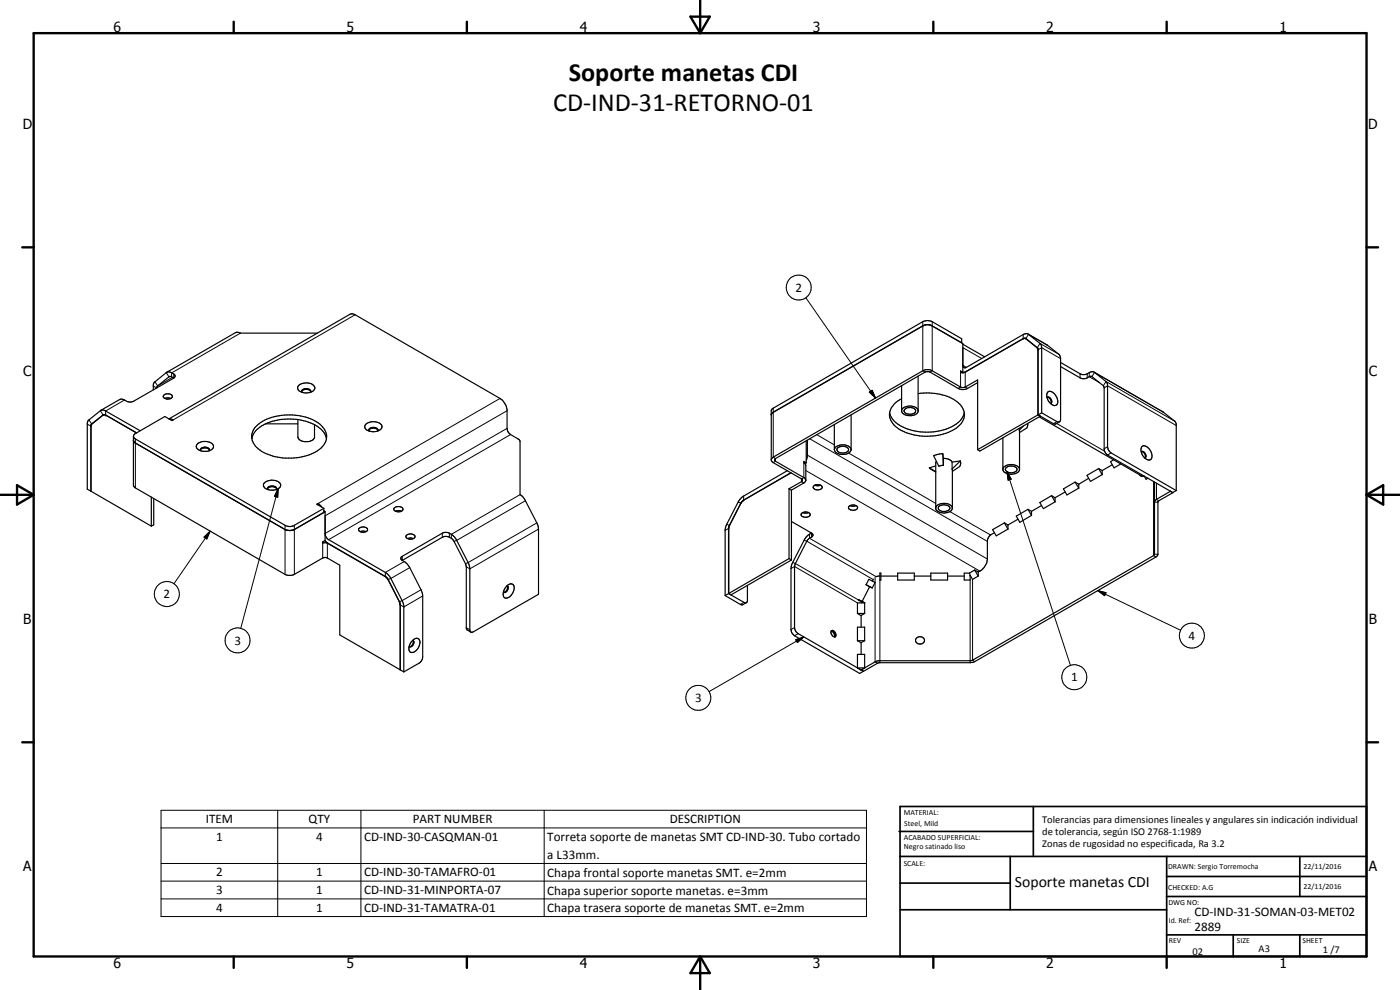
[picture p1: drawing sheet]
<svg xmlns="http://www.w3.org/2000/svg" width="420mm" height="297mm" viewBox="0 0 420 297" stroke-linecap="round" stroke-linejoin="round" font-family="sans-serif">
<g fill="none" stroke="#000" stroke-width=".35">
<path d="M95.3 99.9h-23.1l-1.3-.2-20.9 12M279.8 97.8l9.2 5.3v8.6M279.8 97.8l8.8 5.1v-1.3l-8.8-5.1a3.1 3.1 0 0 0-2.9 0l-45.2 26.3-.2 .3 .1 15.2 .5 .5 8.7 5.2-.3 .5-3.7 2.1M279.8 97.8a2.79 2.79 0 0 0-2.9 0l-44.8 25.9-.6 .6M49.1 118.7a1.52 1.52 0 0 1 2.6 .3 1.68 1.68 0 0 1-2.7 0zM49.5 119.5l.7-.1 1.1 .1M52.1 113.5l-.8-.5h-.5l-3.6 2.9-.1 .5M52.1 113.5l.5-.7a2.07 2.07 0 0 0-2.7-1l-3.6 2.9-.3 .8v1.5M52.1 113.5l-12 6.9a3.1 3.1 0 0 1-3.2-.6l-1 .1-5.7 3.2M89.6 115.7a3.2 3.2 0 0 1 4.9 .5 2.07 2.07 0 0 1-2.5 1.7 2.36 2.36 0 0 1-2.7-1.6zM90.5 117.5a1.67 1.67 0 0 1 2.7 0M90.6 117.7a1.02 1.02 0 0 1 1.4-1.1 .94 .94 0 0 1 1.2 1.1"/>
<path d="M270.6 119.6a6.4 6.4 0 0 0-3.6 4.2M275.5 118.1a15.4 15.4 0 0 1 12.6 3.2 4.3 4.3 0 0 1-.7 6.8 16.5 16.5 0 0 1-18.7-.2 4.7 4.7 0 0 1-1.7-4.1M275.5 112.9v10.6a3 3 0 0 1-4.9-.1v-7.7M288.8 111.8h.2M288.9 111.7l.9-.1 17.3-10 .7-.1 3.6 2.9 .1 20.1M289 109.6a.67 .67 0 0 0 .3 .7 .67 .67 0 0 0 .7-.1l17.1-9.8 1-.3 .4 .1 3.6 2.8 .4 .7 .1 20.2M289 111.7l-.7-.4 .1 .5h1.1l17.5-10.2h.9l3.7 3.1v19.8M289 103.3l6.5 3.8M289 111.7l-.3 .1M293.4 114.8l-3 1.7a3.1 3.1 0 0 1-2.8 0l-8.5-4.9-1.3-.1-45.2 26.2v.6l8.9 5.1 .3 .6M307.8 101.6l.4 .3M308.6 100.2a37.3 37.3 0 0 1 9.4 6.3l.3 1.1v18.3l-.3 .7"/>
<path d="M314.2 119.3a1.11 1.11 0 0 1 1.2 .4 1.11 1.11 0 0 1 0 1.3l-.2 .1M314.3 119.2a1.29 1.29 0 0 1 1 1.8M314.4 117.6a2.07 2.07 0 0 1 2.7 1.6 1.64 1.64 0 0 1-.3 2.5 2.91 2.91 0 0 1-2.4-4.1zM318.3 110l5.8 3.4a2.91 2.91 0 0 0 3.1-.5l.5 .1 3.4 2.7 .3 .7v18.5l.4 1 .6 .6 19.5 11.3M318.3 108.8l5.8 3.3a3.1 3.1 0 0 0 3.3-.5l.5-.1 .6 .3 3.4 2.7 .5 .9v18.6l.3 1.1 .7 .8 19.6 11.3M328.4 111.7l20.6 11.9 3.7 2.9 .3 .8v19.9M27.5 127.2l-.2 .4v19.8M27.5 127.3l-.2 .4v19.7l18.1 10.5M31.2 124.4l-3.7 2.8M31.2 124.4l9.8 5.5-9.6-5.4h-.5l-3.4 2.8M31.2 124.4l-.2 .1M40 132.1l.6 .8 44.9 26a3.4 3.4 0 0 0 2.8 0l9.3-5.4"/>
<path d="M40.1 131l.5 .7 44.9 25.9a2.72 2.72 0 0 0 2.8 0l8.9-5.1M42.1 129.2l-10.9-6.1h-.9l-3.8 3.1-.3 .7v19.9l1.1 .6M50.7 125.7l54.8-31.6 1.1 .3 43.5 25.1a5 5 0 0 1 2.1 3.4l.1 6.4 .9 1.1 2.7 1.6 .2 .5v15.9l.8 .6 .6 .9 4 8.1 .1 20.3-19.5 11.3-.8 .1M50.8 125.7l1.2 .3-.4 .2-2.1-1.2-9.1 5.2-.3 .4-.1 15 .4 .7 45.4 26.2 .6 .1 1.7-.1 9.3-5.2 .8 .1 3.8 2.2v20.9l18.1 10.5M59.4 133.1a3.4 3.4 0 0 1 4.7 .7 2.39 2.39 0 0 1-3.3 1.6 1.57 1.57 0 0 1-1.8-1.9zM60.1 135a1.69 1.69 0 0 1 2.8 0M60.2 135.3a1.01 1.01 0 0 1 1.4-1.1 .93 .93 0 0 1 1.2 1.1M76.5 128.3a15.1 15.1 0 0 1 13.7-3.5 9.7 9.7 0 0 1 7.5 4.7 4.5 4.5 0 0 1-2.4 5.8 16.9 16.9 0 0 1-17.8-.6 4.4 4.4 0 0 1-1-6.4zM79.7 127.2a16.7 16.7 0 0 1 8.3-1.4 12.6 12.6 0 0 1 9.2 4l.8 1.8M79.7 127.2a6.5 6.5 0 0 0-4.1 4.4M79.7 127.2h9.7M89.4 125.9v5.2a1.83 1.83 0 0 0 1.9 1.4h1.5l1-.4 .5-.6 .1-4.1"/>
<path d="M109.8 127.3a3.2 3.2 0 0 1 4.8 .6 2.08 2.08 0 0 1-2.4 1.6 2.52 2.52 0 0 1-2.7-1.5zM110.7 129.2a1.67 1.67 0 0 1 2.7 0M110.8 129.3a1.02 1.02 0 0 1 1.4-1.1l1.1 .5v.6M242 138.9l-.8-.5v.5l.4 .2 .2 .6v4.7l-.3 .4-4 2.3M242 138.9l-.5 .2M242 132.2v6.7M242.3 132.1v4.5l-.3 1.5M250.4 127.4v7.5M250.7 134.2a3.3 3.3 0 0 1 4.7 .5 1.89 1.89 0 0 1-2.3 1.7 2.28 2.28 0 0 1-2.7-1.6zM251.4 134.4a2.17 2.17 0 0 1 3.3 .5 1.94 1.94 0 0 1-1.8 1 1.94 1.94 0 0 1-1.7-1.1zM255.4 124.5v10.4M267 123.8a7.2 7.2 0 0 0 5.4 4.9 16.6 16.6 0 0 0 15.5-2.3l1-1.3 .5-1.3"/>
<path d="M271.7 122.6a2.2 2.2 0 0 1 3.1 .6 2.01 2.01 0 0 1-3.5 .1zM275.5 123a3.1 3.1 0 0 0-4.9 0v.2M280.8 139.8l-1.9 .6M281 138.4l-.2 .4v13.8a3 3 0 0 0 5 .1v-.3M282.9 136.1l-2.7 .6 1.6 3.2 1.3-.3M282.9 136.1l.2 3.5M282.9 136.1l.2 1.4M283.1 137.5a2.76 2.76 0 0 1 2.6 1.1M283.1 137.5v2.1M285.7 138.6v2.1M288.2 138.3l-2.5 2.4M288.2 138.3l-2.5 .3"/>
<path d="M288.2 138.3l.1 .8-.3 .9-2.2 1.4M293.4 134.9v-20.9l-3.9 2.2h-.9l-9.4-5.2a2.79 2.79 0 0 0-2.3 .3l-44.8 25.9-.6 .7M305.9 129.1l.1 11.9a3.2 3.2 0 0 1-4.9 .4l-.1-.4v-9.6M305.9 128.5v.6M307.2 127.8l-1.3 1.3M308.4 127l-.2 1.4-2.2 1.4M311.5 124.5l-18.1 10.4M311.5 124.5l.7 .4M311.6 124.5l4.7 2.7 .4 .1 1.3-.7M311.9 125.1l30.9 17.8M312.2 124.9l-18.1 10.4-.7-.4M312.2 124.8v.1"/>
<path d="M312.6 123.9l4.8 2.7h.6M312.6 123.9l-1 .6M333.8 139.4l-3 1.8M334.2 138l-.9 .5 1 1.9 2.1-1.2M342.5 135.6l.1-.1a1.19 1.19 0 0 1 1.1 .6 1.19 1.19 0 0 1 0 1.2l-.2 .1M342.5 135.6a1.27 1.27 0 0 1 1.1 1.8M342.7 134a2.16 2.16 0 0 1 2.9 1.9 1.39 1.39 0 0 1-.8 2.1 3 3 0 0 1-2.1-4zM27.3 147.4h.1M45.4 149.1v8.8M46.1 149.6v7.9l-.7 .4M79.3 144.9a3.6 3.6 0 0 1 4.7 .1 1.38 1.38 0 0 1-.1 1.5 1.38 1.38 0 0 1-1.4 .5 2.85 2.85 0 0 1-3.4-1.2zM80.3 146.7a1.69 1.69 0 0 1 2.7 0"/>
<path d="M80.4 146.9a1.1 1.1 0 0 1 .5-1.1 1.1 1.1 0 0 1 1.2 0l.2 .1a.73 .73 0 0 1 .7 .8l-.1 .2M95.5 151.1l1.1 1.1M95.5 151.1v.4M95.5 151.1l-.4 .2 2.1 1.2M97.2 153.2l.1 .2M97.2 152.5v1.3M97.2 153.3l.4 .2M97.6 153.5v8.7M107.7 158.6a1.53 1.53 0 0 1 2.6 .4 1.54 1.54 0 0 1-2.7-.2zM108.1 159.5l.7-.2 1 .2M118.3 152.5a1.72 1.72 0 0 1 2.6 .2 1.53 1.53 0 0 1-1.4 .9 1.53 1.53 0 0 1-1.3-.9zM118.7 153.4l.7-.2 1 .2"/>
<path d="M219 157.6l-.3 .7v19.8M222.5 150.7l-3.6 6.9-.3 .9v19.6M222.5 150.7l-.1 .3M222.7 150.5l-.2 .2M223.2 150.1l-.4 .3M223.2 150.1l-.6 .4M236.3 141.2l-13.7 8-.9 1.1-3.6 7-.5 1.5v19.9M236.8 146.6l.7 .5M236.8 146.6v21M237.4 141.9l-14.2 8.2M237.5 156.5l6 3.4M237.5 147.1v20.9"/>
<path d="M240.6 154.1a1.67 1.67 0 0 1 2.6 .3 1.57 1.57 0 0 1-2.8-.1zM240.9 153.8l.7 .2 1-.2M243.5 159.9l-1.1 .8-.9 1.1-4 8.1-.1 19 .2 .8 .9 1.1 19.5 11.3 1.1-.7M243.5 159.9a.64 .64 0 0 1 .5 .6 .64 .64 0 0 1-.5 .7l-.7 .4-.7 .8-3.4 6.7-.2 .9v18.8l.8 1.2 19.8 11.4M244.2 145.8a1.66 1.66 0 0 1 2.6 .4 1.58 1.58 0 0 1-2.8 0zM244.5 145.6l.8 .2 1-.2M254.8 151.9a1.64 1.64 0 0 1 2.6 .5 1.59 1.59 0 0 1-2.8-.1zM255.1 151.7l.8 .2 1-.2M278.9 140.4l1.9 1.1M278.9 140.4l1.9 1.2M280.8 152.4a2.87 2.87 0 0 1 4.3-1l.6 .6 .1 .4M281.8 152a2.29 2.29 0 0 1 3.3 .4 1.97 1.97 0 0 1-3.5 .1z"/>
<path d="M285.7 140.7l.1 11.7M298.4 159.9l-1.2 .7-.8 1.2-.1 6.1a4.8 4.8 0 0 1-2.7 3.7M301 140.8a2.86 2.86 0 0 1 4.3-1l.7 1M301.4 156.9l1.1 1.8M301.4 156.9l1.1 .6M301.4 156.9l-3.5 2 1.1 1.9 3.5-2.1M302 140.3a2.25 2.25 0 0 1 3.2 .5 1.88 1.88 0 0 1-2.7 .8l-.8-.7zM302.5 157.5v1.2M305.5 155.8l-3 1.7M308.5 152.8l-3.5 2.1 1.1 1.8 3.5-2.1M308.5 152.8l1.1 1.8M308.5 152.8l1.1 .6"/>
<path d="M309.6 153.4v1.2M312.6 151.7l-3 1.7M315.6 148.7l-3.5 2.1 1 1.8 3.5-2M315.6 148.7l1 1.9M315.6 148.7l1 .7M316.6 149.4v1.2M319.6 147.6l-3 1.8M322.7 144.7l1.1 1.8M322.7 144.7l1.1 .6M322.7 144.7l-3.6 2 1.1 1.8 3.6-2M323.8 145.3v1.2M326.7 143.5l-2.9 1.8"/>
<path d="M329.7 140.6l1.1 1.8M329.7 140.6l1.1 .6M329.7 140.6l-3.5 2 1.1 1.8 3.5-2M330.8 141.2v1.2M342 142.5l.6 .4 .8-.1M342.7 142.9h.1M343.4 142.9l.5 .9 .6-.3M346.5 144.7v21.7l-.3 .3-54.5 31.5h-28l-1.1 .4-4.2 2.4-1.1-.6M351.3 147.4l-4.2 2.4-.6 .9M351.3 147.4h.1M351.3 147.4l.7 .4M352 147.8h.1"/>
<path d="M352 147.8l-4.5 2.7v15.8l-.6 .8-54.6 31.5-1.1 .2h-27.3l-4.7 2.6M353 147.2l-1.1 .6M97.4 162.2h.2M97.5 162.2l.8 .7 17.6 10.2 .6 .8 3.4 6.7 .2 .9M97.6 160.3l.8 1.5 17.2 9.9 1.5 1.5 3.6 7 .5 1.5v19.9M97.6 162.2l-.8 .4v.4l.6-.2 .8 .2 17.8 10.3 3.8 7.2 .3 1M120.7 168.1l-.4-.4 .1-.5 .3-.3 12-6.9a2.93 2.93 0 0 1 3.8 1.2l4.4 8.7 .1 19.3 .3 .5M120.7 168.1l12-6.9a2.68 2.68 0 0 1 3.6 1.2l3.6 7.2v19l.2 .3 1.2 .8M120.7 168.1l1.4 1 .9 1.2 3.4 6.7 .5 1.8-.1 18.9-1 1.3-4.6 2.6M121.9 160.7a1.81 1.81 0 0 1 2.6 .1 1.33 1.33 0 0 1-1.9 .9l-.6-.4zM122.3 161.6l.8-.2 1 .2M152.1 175.8l.2 .1a1.17 1.17 0 0 1 0 1.2 1.17 1.17 0 0 1-1.1 .6l-.1-.1"/>
<path d="M152.1 175.8a1.21 1.21 0 0 1 1.7-.5 1.21 1.21 0 0 1 .5 1.7 2.53 2.53 0 0 1-2.8 2.4 2.69 2.69 0 0 1 .6-3.6zM152.2 175.8a1.4 1.4 0 0 1-1 1.9M217.6 178.7l4.8 2.7 .4 .1 1.2-.7M218.6 178.1l4.9 2.7h.5M218.6 178.1l-1 .6M224.3 175.6v4.7l-.3 .5M236.8 167.6l.7 .4M236.8 167.6l-18.1 10.5M237.5 168l-18.1 10.5-.7-.4M257.6 180l1.9 .8v3.3M257.6 180l1.9 .9M257.6 180l1 .6"/>
<path d="M259.9 175.4l.9-1.6 1.8 1-.8 1.6M259.9 175.4l1.9 1M259.9 175.4l1.1 .7M261 176.1l-2.3 4.4M261 176.1l.8 .3M262.1 173.8l-.3 .6M264.1 172.8l-1.2 .2M264.1 172h.3v2h-.3zM264.4 172.8h5M269.4 172h5v2h-5zM274.4 172.8h4.9M279.3 172h5.1v2h-5.1z"/>
<path d="M284.4 172.8h5M290.9 172h-1.5v2h1.8v-1.4M290.9 172l.3 .6M291.2 172.6l.7 1.3 1.7-1.1M291.2 172.8h.1M292.5 171l1.1 1.8M292.5 171l-1.6 1M292.5 171l1.1 .6M293.6 171.6v1.2M120.1 181.5v19.5l1.1 .6M122.8 193.9l.1 .2M123.6 192.4a1.34 1.34 0 0 1 2.2-.5 2.95 2.95 0 0 1-2.4 3.8 1.59 1.59 0 0 1-.4-2.4z"/>
<path d="M123.9 192.2a1.14 1.14 0 0 1 .1 1.2 1.14 1.14 0 0 1-1.1 .6 1.28 1.28 0 0 0 1-1.8zM249.5 189.3a1.28 1.28 0 0 1 1.1 1.8M249.5 189.3a1.34 1.34 0 0 0 1.1 1.8M249.6 189.2l.7 .8 .3 1M249.6 189.2a1.2 1.2 0 0 1 1 1.9M249.6 189.2l-.1 .1M257.3 192.2v-4h2.2v4M257.3 196.3h2.2v4.1h-2.2zM257.3 192.2h2.2M257.3 192.2l1.1 .6M257.3 184.1h2.2M257.3 184.1l1.1 .6 1.1-.6"/>
<path d="M258.4 184.7v3.5M258.4 192.8v3.5M258.6 180.6v.3M258.6 180.6l.9 .3M259.5 180.9h-2.2v3.2M259.5 192.2l-1.1 .6M274.9 191.6a1.3 1.3 0 0 1 1.8-.6 1.3 1.3 0 0 1 .6 1.7 1.3 1.3 0 0 1-1.7 .5 1.3 1.3 0 0 1-.7-1.6zM120.1 201h.1M258.4 201l.8 .4M259.1 201.4h.1"/>
</g>
<g fill="none" stroke="#000" stroke-width=".3">
<path d="M72.2 99.9l-20.7 12v1.2M106.6 94.4l-54.6 31.6M241.8 89.3l21 30.1M276.9 96.5v14.8l.8 .3M279.8 96.5v14.8l-.7 .3M46 115.8l1 .6M49.9 111.8l.8 1.3 .1-.1M51.8 113.2l-4.5 2.6-.8-1.2M52.1 112.2v1.3M150.1 119.5l-54.6 31.6M260.9 117.6l.8-.5 1.1 2.3zM288.3 111.7v4.4l-.7 .4"/>
<path d="M289 109.6l1 .6M289 104.3l5.6 3.3M289.7 111.7v4.4l.7 .4M290 111.4l.1 .1M307.1 100.4v1.2M307.9 101.6l.8-1.3 5.7 3.3M307.9 101.6l.4 .3M311.2 104.4h.2M311.3 104.3l.8-1.3 5.7 3.3M311.5 105h.1M311.6 104.9l1-.6 5.7 3.3M324.1 112.1v1.3"/>
<path d="M326.3 112.1v1.3M326.9 111.8v1.2l3.1 1.8M327.7 113l.8-1.2 20.6 11.9M331.1 115.7l.8-1.2 20.6 11.9M331.4 116.4l1-.7 20.6 12M26.2 127.3l1.1 .5M26.7 126l.8 1.2 .4-.2M30.1 123.2l.8 1.3 .2-.1M31.8 124.6h.1M37.4 120l-5.7 3.3v1.2M40.6 131.7v14.7M152.2 128.5l-54.6 31.6"/>
<path d="M152.2 123.2l-54.6 31.6M153.2 130.4l-54.6 31.5M232.1 122.5v14.7l.6 .4v.8l-.6 .4M241.2 138.9v4.4l-.7 .4v.8l.7 .4M242.3 136.6l54 31.1M243 131.7l53.3 30.7M245.1 130.4l5.3 3.1M254.7 135.9l26.1 15.1M317.1 127l14.4 8.4M317.2 126.5l-1.1 .6M332.4 134l-1 .7M333.4 135.9l-1 .6"/>
<path d="M63.1 159.4l-10.9 15.8M83.5 146.6l-.2 2.6-.9-.3zM83.5 146.6l-11.2 41.9M85.5 157.6v14.7M88.3 157.6v14.7M132.7 160v1.2M134.9 160v1.2M156.1 148.4l-20.6 11.9v1.2M157.7 150.2l-21.4 12.2M161.1 156.9l-21.4 12.2M161.6 158.7l-20.6 12-1.1-.6M218.1 157.3l.9 .3"/>
<path d="M218.7 158.6l-1.1 .6M221.5 150.7l.9 .3M223.2 150.1h.1M223.2 148.8v1.3M241.8 141.2l52.3 30.2M243.5 159.9v1.3M285.1 153.5l12.2 7M302.2 141.5l1.3 2.3-1 .3zM302.2 141.5l19.1 58.1M346.2 144.4v22.3l.7 .4M346.5 150.7h1M347.1 144.9v4.9l.7 .4"/>
<path d="M61.2 161.2l1.9-1.8-1.1 2.3zM96.8 163v4.4M98.2 163v4.4M120.7 166.9v1.2M121.3 168.5l-5.7 3.2v1.3M123 170.3l-6.6 3.6M126.4 177l-6.6 3.5M126.9 178.8l-5.7 3.3-1.1-.7M237.4 170.6l1.1-.6 18.8 10.9M237.9 168.7l20.7 11.9M241.3 162.1l20.8 11.8M242.9 160.3v1.2l20 11.5"/>
<path d="M262.6 173.2v25.4l.7 .4M264.1 174v24.8M291.2 174v24.8M291.9 173.9v24.2l.7 .4M329.5 177.2l2.4 .6-.4 .9zM329.5 177.2l24.8 11.9M346.5 166.3h1M139.9 188.3l1.1 .7M223.3 180.7l-1.1 .7M238.5 188.3l-1.1 .6M238.8 191.9l2.4-.8-1.9 1.7zM239.6 190.1l-1.1 .7"/>
<path d="M241.2 191.1l-28.4 16.4M48.3 243.1h211.7v31.9h-211.7zM48.3 248.4h211.7M48.3 259.1h211.7M83.3 243.1v31.9M108.3 243.1v31.9M163.3 243.1v31.9M48.3 264.4h211.7M48.3 269.7h211.7"/>
<circle cx="239.7" cy="86.3" r="3.8"/>
<circle cx="50.1" cy="178.2" r="3.8"/>
<circle cx="71.3" cy="192.1" r="3.8"/>
<circle cx="357.7" cy="190.7" r="3.7"/>
<circle cx="209.6" cy="209.4" r="3.8"/>
<circle cx="322.4" cy="203.2" r="3.7"/>
</g>
<g fill="none" stroke="#000" stroke-width=".71">
<path d="M10.1 9.9h400v277.1h-400zM70.1 6.5v3.4M140.1 6.5v3.4M207.2 5h5.8l-2.9 4.9zM210.1 0v9.9M280.1 6.5v3.4M350.1 6.5v3.4M6.7 74.2h3.4M410.1 74.2h3.5M.1 148.5h10M5.1 145.6l5 2.9-5 2.9zM410.1 148.5h10"/>
<path d="M410.1 148.5l5-2.9v5.8zM6.7 222.7h3.4M410.1 222.7h3.5M70.1 287v3.4M140.1 287v3.4M210.1 287v10M210.1 287l2.9 5h-5.8zM280.1 287v3.4M350.1 287v3.4"/>
</g>
<g fill="none" stroke="#000" stroke-width=".51">
<path d="M269.8 249.5h40.3M270.1 242h140v45h-140zM270.1 257h140M303.2 257v16M310.1 242v15M350.1 257v30M390.1 257v12M270.1 265h33.1M270.1 273h80M350.1 269h60M350.1 263h60M350.1 280.5h60"/>
<path d="M370.1 280.5v6.5M390.1 280.5v6.5"/>
</g>
<path d="M260.9 117.6l.8-.5 1.1 2.3zM83.5 146.6l-.2 2.6-.9-.3zM302.2 141.5l1.3 2.3-1 .3zM61.2 161.2l1.9-1.8-1.1 2.3zM329.5 177.2l2.4 .6-.4 .9zM238.8 191.9l2.4-.8-1.9 1.7z" fill="#000"/>
<g font-size="7.9">
<text x="170.7" y="24.3">Soporte manetas CDI</text>
<text x="166" y="33.3">CD-IND-31-RETORNO-01</text>
</g>
<text font-size="4.7" x="304.6" y="266.1">Soporte manetas CDI</text>
<g font-size="4.2">
<text x="34" y="9.6">6</text>
<text x="104" y="9.6">5</text>
<text x="174" y="9.6">4</text>
<text x="244" y="9.6">3</text>
<text x="314" y="9.6">2</text>
<text x="384" y="9.6">1</text>
<text x="6.8" y="38.7">D</text>
<text x="410.6" y="38.7">D</text>
<text x="7" y="112.9">C</text>
<text x="410.8" y="112.9">C</text>
<text x="7" y="187.1">B</text>
<text x="410.8" y="187.1">B</text>
<text x="7" y="261.4">A</text>
<text x="410.8" y="261.4">A</text>
<text x="34" y="290.4">6</text>
<text x="104" y="290.4">5</text>
<text x="174" y="290.4">4</text>
<text x="244" y="290.4">3</text>
<text x="314" y="290.4">2</text>
<text x="384" y="290.4">1</text>
</g>
<g font-size="3.9">
<text x="238.7" y="87.5">2</text>
<text x="49.1" y="179.5">2</text>
<text x="356.7" y="192">4</text>
<text x="70.3" y="193.4">3</text>
<text x="321.4" y="204.5">1</text>
<text x="208.6" y="210.7">3</text>
<text x="61.8" y="247">ITEM</text>
<text x="92.6" y="247.1">QTY</text>
<text x="123.9" y="247">PART NUMBER</text>
<text x="201" y="247.1">DESCRIPTION</text>
<text x="64.8" y="252.3">1</text>
<text x="94.9" y="252.3">4</text>
<text x="109.3" y="252.3">CD-IND-30-CASQMAN-01</text>
<text x="164.2" y="252.4">Torreta soporte de manetas SMT CD-IND-30. Tubo cortado</text>
<text x="164.2" y="257.7">a L33mm.</text>
<text x="64.8" y="263">2</text>
<text x="94.9" y="263">1</text>
<text x="109.3" y="263">CD-IND-30-TAMAFRO-01</text>
<text x="164.2" y="263.1">Chapa frontal soporte manetas SMT. e=2mm</text>
<text x="64.8" y="268.3">3</text>
<text x="94.9" y="268.3">1</text>
<text x="109.3" y="268.3">CD-IND-31-MINPORTA-07</text>
<text x="164.2" y="268.4">Chapa superior soporte manetas. e=3mm</text>
<text x="64.8" y="273.6">4</text>
<text x="94.9" y="273.6">1</text>
<text x="109.3" y="273.6">CD-IND-31-TAMATRA-01</text>
<text x="164.2" y="273.7">Chapa trasera soporte de manetas SMT. e=2mm</text>
<text x="358.5" y="275">CD-IND-31-SOMAN-03-MET02</text>
<text x="358.5" y="279.4">2889</text>
</g>
<g font-size="3.1">
<text x="312.7" y="246.8">Tolerancias para dimensiones lineales y angulares sin indicación individual</text>
<text x="312.7" y="250.4">de tolerancia, según ISO 2768-1:1989</text>
<text x="312.7" y="254">Zonas de rugosidad no especificada, Ra 3.2</text>
<text x="357.9" y="286.4">02</text>
<text x="377.7" y="285.6">A3</text>
<text x="397" y="285.9">1 /7</text>
</g>
<g font-size="2.4">
<text x="271.2" y="244.4">MATERIAL:</text>
<text x="271.3" y="252">ACABADO SUPERFICIAL:</text>
<text x="271.4" y="247.9">Steel, Mild</text>
<text x="271.3" y="254.6">Negro satinado liso</text>
<text x="271.2" y="259.7">SCALE:</text>
<text x="350.6" y="260.8">DRAWN: Sergio Torremocha</text>
<text x="391.2" y="260.6">22/11/2016</text>
<text x="350.6" y="267">CHECKED: A.G</text>
<text x="391.2" y="266.7">22/11/2016</text>
<text x="350.6" y="271.4">DWG NO:</text>
<text x="350.8" y="276.9">Id. Ref:</text>
<text x="350.8" y="282.8">REV</text>
<text x="371.2" y="282.9">SIZE</text>
<text x="390.9" y="282.9">SHEET</text>
</g>
</svg>
